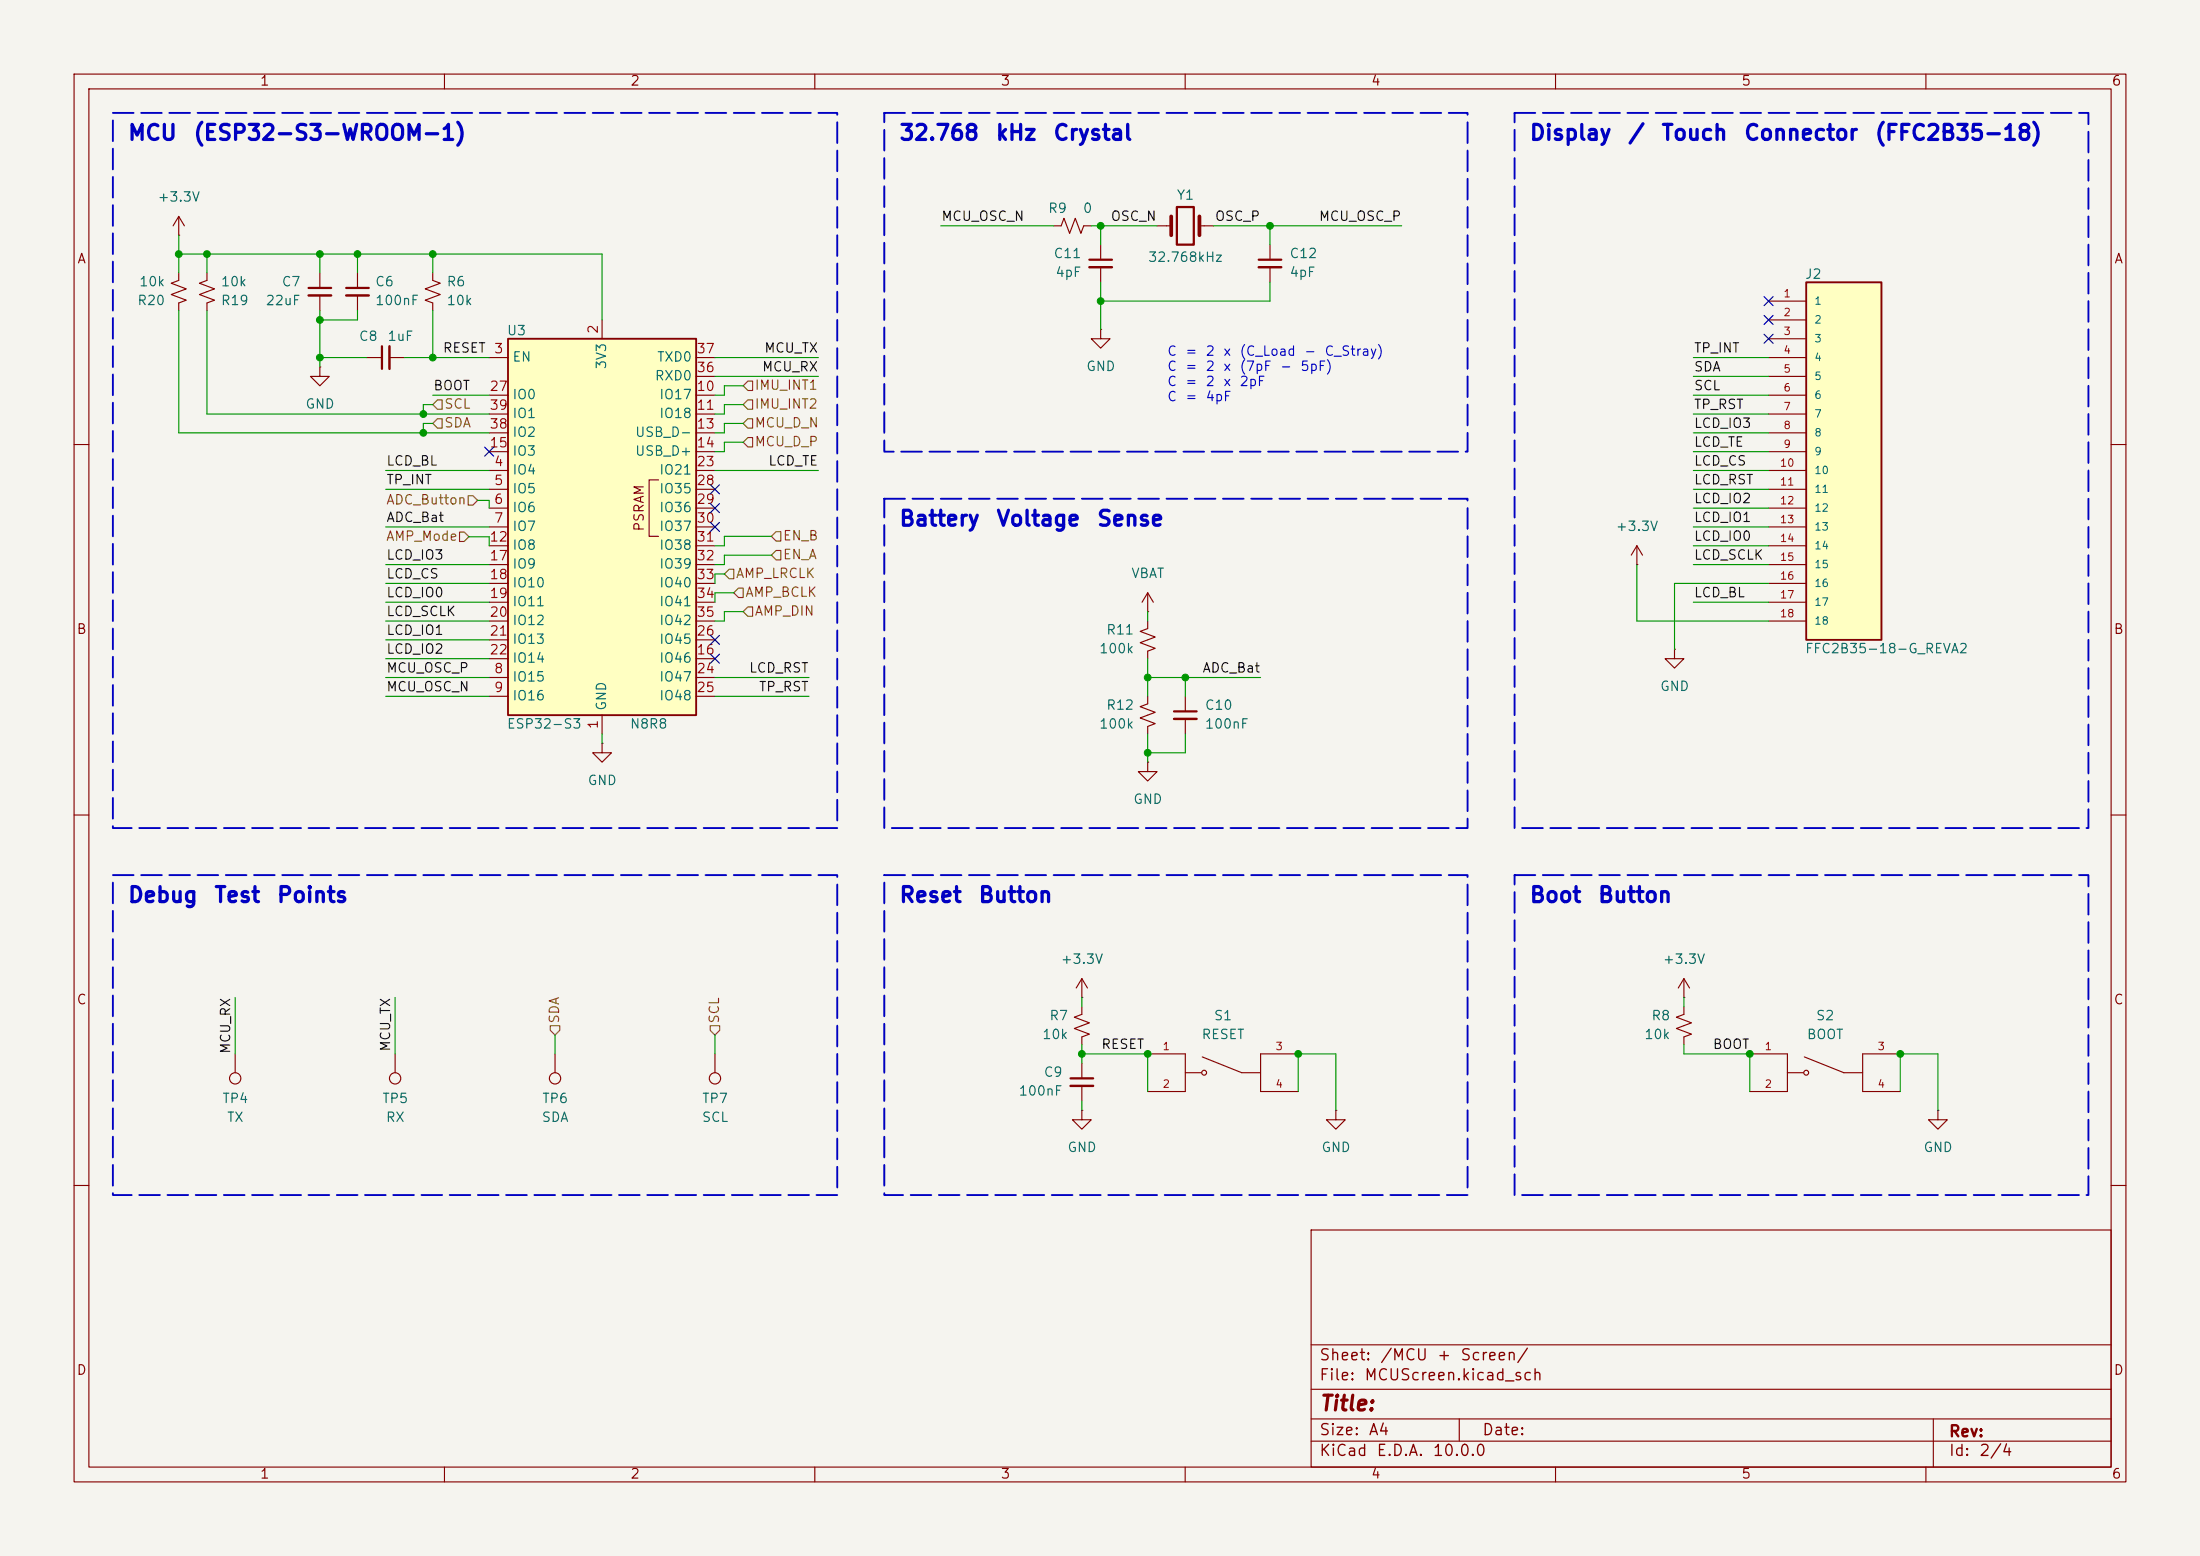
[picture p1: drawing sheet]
<svg xmlns="http://www.w3.org/2000/svg" width="297mm" height="210mm" viewBox="0 0 297 210" stroke-linecap="round" stroke-linejoin="round" font-family="sans-serif">
<path d="M0 0h297v210h-297z" fill="#f5f4ef" stroke="#f5f4ef" stroke-width=".14"/>
<g fill="none" stroke="#840000" stroke-width=".15">
<path d="M10 10h277v190h-277zM12 12h273v186h-273zM60 10v2M110 10v2M160 10v2M210 10v2M260 10v2M43.2 36.8v2.1M43.2 39.9v2M142.2 30.5h1.1l.3-1 .8 2 .8-2 .7 2 .4-1h1M156.2 30.5h1.9M161.9 30.5h1.9"/>
<path d="M171.4 33v2.1M171.4 36.1v2M148.6 44.5v1.2h1.3l-1.3 1.3-1.3-1.3h1.3M148.6 44.5h.1M10 60h2M285 60h2M10 110h2M285 110h2M96.5 142.2v2.6M236.2 142.2h5.1v5.1h-5.1M241.3 144.8h2.2M243.6 142.6l5.3 2.2h2.6"/>
<path d="M256.5 142.2h-5v5.1h5M261.6 149.9v1.2h-1.3l1.3 1.3 1.3-1.3h-1.3M261.6 149.9h.1M10 160h2M177 166h108v32h-108zM285 160h2M60 198v2M110 198v2M160 198v2M177 194.5h108M177 191.5h108M177 187.5h108"/>
<path d="M177 181.5h108M197 191.5v3M210 198v2M260 198v2M261 191.5v6.5"/>
<circle cx="96.5" cy="145.5" r=".76"/>
<circle cx="243.8" cy="144.8" r=".33"/>
</g>
<path d="M41.7 38.9h3M158.9 27.9h2.3v5.1h-2.3zM169.9 35.1h3.1" fill="none" stroke="#840000" stroke-width=".3"/>
<path d="M41.7 39.9h3M169.9 36.1h3.1" fill="none" stroke="#840000" stroke-width=".33"/>
<path d="M158.1 29.2v2.6M161.9 29.2v2.6" fill="none" stroke="#840000" stroke-width=".51"/>
<path d="M243.8 38.1h10.2v48.3h-10.2z" fill="#ffffc2"/>
<path d="M243.8 38.1h10.2v48.3h-10.2z" fill="none" stroke="#840000" stroke-width=".25"/>
<g fill="none" stroke="#840000" stroke-width=".15">
<path d="M148.6 33v2.1M148.6 36.1v2M238.8 40.6h5M238.8 43.2h5M238.8 45.7h5M238.8 48.3h5M238.8 50.8h5M238.8 53.3h5M238.8 55.9h5M238.8 58.4h5M221 76.2h.1M221 73.7l-.8 1.2"/>
<path d="M221 73.7l.7 1.2M221 73.7v2.5M238.8 61h5M238.8 63.5h5M238.8 66h5M238.8 68.6h5M238.8 71.1h5M238.8 73.7h5M238.8 76.2h5M238.8 78.7h5M154.9 83.8v1l-1 .4 2.1 .8-2.1 .7 2.1 .8-1.1 .4v1M154.9 82.6h.1"/>
<path d="M154.9 94v1l-1 .4 2.1 .7-2.1 .8 2.1 .8-1.1 .3v1.1M154.9 80v2.6M154.9 80l.8 1.3M154.9 80l-.7 1.3M160 94v2M160 97v2.1M226.1 87.6v1.3h-1.3l1.3 1.3 1.2-1.3h-1.2M226.1 87.6h.1M238.8 81.3h5M238.8 83.8h5M81.3 100.3v1.3h1.2l-1.2 1.3-1.3-1.3h1.3M81.3 100.3h.1"/>
<path d="M154.9 102.9v1.2h1.3l-1.3 1.3-1.2-1.3h1.2M154.9 102.9h.1M146 135.9v1l-1 .4 2.1 .7-2.1 .8 2.1 .8-1.1 .4v1M146 134.6h.1M146 132.1v2.5M146 132.1l-.7 1.3M146 132.1l.8 1.3M227.3 135.9v1l-1 .4 2 .7-2 .8 2 .8-1 .4v1M227.3 134.6h.1M227.3 132.1v2.5M227.3 132.1l-.7 1.3M227.3 132.1l.8 1.3"/>
<path d="M31.7 142.2v2.6M53.3 142.2v2.6M74.9 142.2v2.6M146 149.9v1.2h-1.2l1.2 1.3 1.3-1.3h-1.3M146 149.9h.1M146 143.5v2M146 146.6v2M154.9 142.2h5.1v5.1h-5.1M160 144.8h2.2M162.3 142.6l5.3 2.2h2.6M175.3 142.2h-5.1v5.1h5.1M180.3 149.9v1.2h-1.2l1.2 1.3 1.3-1.3h-1.3"/>
<path d="M180.3 149.9h.1"/>
<circle cx="31.7" cy="145.5" r=".76"/>
<circle cx="53.3" cy="145.5" r=".76"/>
<circle cx="74.9" cy="145.5" r=".76"/>
<circle cx="162.6" cy="144.8" r=".33"/>
</g>
<path d="M147.1 35.1h3M158.5 96h3M144.5 145.5h3.1" fill="none" stroke="#840000" stroke-width=".3"/>
<path d="M147.1 36.1h3M158.5 97h3M144.5 146.6h3.1" fill="none" stroke="#840000" stroke-width=".33"/>
<path d="M68.6 45.7h25.4v50.8h-25.4z" fill="#ffffc2"/>
<path d="M68.6 45.7h25.4v50.8h-25.4z" fill="none" stroke="#840000" stroke-width=".25"/>
<g fill="none" stroke="#840000" stroke-width=".15">
<path d="M24.1 31.8h.1M24.1 36.8v1l-1 .4 2 .8-2 .8 2 .7-1 .4v1M24.1 29.2l-.7 1.3M24.1 29.2l.8 1.3M24.1 29.2v2.6M27.9 36.8v1l-1 .4 2.1 .8-2.1 .8 2.1 .7-1.1 .4v1M48.3 36.8v2.1M48.3 39.9v2M58.4 36.8v1l1 .4-2 .8 2 .8-2 .7 1 .4v1M43.2 49.5v1.3h1.2l-1.2 1.3-1.3-1.3h1.3M43.2 49.5h.1M49.5 48.3h2.1"/>
<path d="M52.6 48.3h2M66 48.3h2.6M66 53.3h2.6M66 55.9h2.6M66 58.4h2.6M81.3 43.2v2.5M94 48.3h2.5M94 53.3h2.5M94 55.9h2.5M94 58.4h2.5M94 50.8h2.5M66 63.5h2.6"/>
<path d="M66 66h2.6M66 68.6h2.6M66 71.1h2.6M66 73.7h2.6M66 61h2.6M66 76.2h2.6M66 78.7h2.6M88.9 64.8h-1.3v7.6h1.3M94 63.5h2.5M94 66h2.5M94 68.6h2.5M94 71.1h2.5"/>
<path d="M94 73.7h2.5M94 61h2.5M94 76.2h2.5M94 78.7h2.5M66 91.4h2.6M66 94h2.6M66 88.9h2.6M66 81.3h2.6M66 83.8h2.6M66 86.4h2.6M81.3 96.5v2.6M94 91.4h2.5"/>
<path d="M94 94h2.5M94 88.9h2.5M94 81.3h2.5M94 83.8h2.5M94 86.4h2.5"/>
</g>
<path d="M46.7 38.9h3.1M51.6 46.7v3.1" fill="none" stroke="#840000" stroke-width=".3"/>
<path d="M46.7 39.9h3.1M52.6 46.7v3.1" fill="none" stroke="#840000" stroke-width=".33"/>
<g fill="none" stroke="#725600" stroke-width=".15">
<path d="M59.1 56.5h.6v1.3h-.6l-.7-.6zM59.1 54h.6v1.2h-.6l-.7-.6zM100.3 59.7l.7-.6h.6v1.2h-.6zM101 56.5h.6v1.3h-.6l-.7-.6zM101 54h.6v1.2h-.6l-.7-.6zM101 51.4h.6v1.3h-.6l-.7-.6zM62 71.8h.7l.6 .6-.6 .7h-.7zM63.2 66.9h.6l.7 .6-.7 .7h-.6zM98.4 76.8h.7v1.3h-.7l-.6-.6zM104.8 71.8h.6v1.2h-.6l-.7-.6zM104.8 74.3h.6v1.3h-.6l-.7-.7zM99.1 80l.6-.6h.6v1.2h-.6z"/>
<path d="M100.3 82.6l.7-.7h.6v1.3h-.6zM74.3 138.4h1.3v.7l-.7 .6-.6-.6zM95.9 138.4h1.3v.7l-.7 .6-.6-.6z"/>
</g>
<g fill="none" stroke="#009600" stroke-width=".15">
<path d="M24.1 34.3h57.2v8.9M24.1 31.8v5M27.9 34.3v2.5M43.2 34.3v2.5M48.3 34.3v2.5M58.4 34.3v2.5M127 30.5h15.2M147.3 30.5h8.9M148.6 30.5v2.5M148.6 38.1v6.4M163.8 30.5h25.4M171.4 30.5v2.5"/>
<path d="M171.4 38.1v2.5h-22.8M24.1 41.9v16.5h41.9M27.9 41.9v14h38.1M43.2 48.3h6.3M43.2 41.9v7.6M48.3 41.9v1.3h-5.1M54.6 48.3h11.4M58.4 53.3h7.6M58.4 54.6h-1.3v1.3M58.4 57.2h-1.3v1.2M58.4 41.9v6.4M96.5 50.8h14"/>
<path d="M96.5 48.3h14M100.3 52.1h-2.5v1.2h-1.3M100.3 54.6h-2.5v1.3h-1.3M100.3 57.2h-2.5v1.2h-1.3M100.3 59.7h-2.5v1.3h-1.3M228.6 50.8h10.2M228.6 53.3h10.2M228.6 58.4h10.2M228.6 48.3h10.2M228.6 55.9h10.2M52.1 78.7h13.9M52.1 76.2h13.9"/>
<path d="M52.1 71.1h13.9M52.1 63.5h13.9M52.1 66h13.9M63.3 72.4h2.7v1.3M64.5 67.5h1.5v1.1M96.5 63.5h14M97.8 77.5h-1.3v1.2M104.1 72.4h-6.3v1.3h-1.3M104.1 74.9h-6.3v1.3h-1.3M221 76.2v7.6h17.8M228.6 76.2h10.2M228.6 61h10.2"/>
<path d="M228.6 71.1h10.2M228.6 73.7h10.2M228.6 63.5h10.2M228.6 66h10.2M228.6 68.6h10.2M238.8 78.7h-12.7v8.9M52.1 94h13.9M52.1 83.8h13.9M52.1 81.3h13.9M52.1 88.9h13.9M52.1 91.4h13.9M52.1 86.4h13.9"/>
<path d="M81.3 99.1v1.2M96.5 94h12.7M96.5 91.4h12.7M99.1 80h-2.6v1.3M100.3 82.6h-2.5v1.2h-1.3M154.9 91.4h15.3M154.9 82.6v1.2M154.9 88.9v5.1M154.9 99.1v3.8M160 91.4v2.6M160 99.1v2.5h-5.1M228.6 81.3h10.2"/>
<path d="M31.7 134.6v7.6M53.3 134.6v7.6M74.9 139.7v2.5M96.5 139.7v2.5M146 134.6v1.3M227.3 134.6v1.3M146 142.2h8.9v5.1M146 141v2.5M146 148.6v1.3M175.3 147.3v-5.1h5v7.7M227.3 141v1.2h8.9v5.1M256.5 147.3v-5.1h5.1v7.7"/>
</g>
<g fill="none" stroke="#000084" stroke-width=".15">
<path d="M238.2 45.1l1.2 1.2M238.2 42.6l1.2 1.2M238.2 40l1.2 1.2M239.4 45.1l-1.2 1.2M239.4 42.6l-1.2 1.2M239.4 40l-1.2 1.2M65.4 60.4l1.2 1.2M66.6 60.4l-1.2 1.2M95.9 68l1.2 1.2M95.9 65.4l1.2 1.2M95.9 70.5l1.2 1.2M97.1 68l-1.2 1.2"/>
<path d="M97.1 65.4l-1.2 1.2M97.1 70.5l-1.2 1.2M95.9 88.3l1.2 1.2M95.9 85.8l1.2 1.2M97.1 88.3l-1.2 1.2M97.1 85.8l-1.2 1.2"/>
</g>
<path d="M15.2 15.2h97.8v96.6h-97.8zM119.4 15.2h78.7v45.8h-78.7zM204.5 15.2h77.4v96.6h-77.4zM119.4 67.3h78.7v44.5h-78.7zM15.2 118.1h97.8v43.2h-97.8zM119.4 118.1h78.7v43.2h-78.7zM204.5 118.1h77.4v43.2h-77.4z" fill="none" stroke="#0000c2" stroke-width=".25" stroke-dasharray="2.8 1"/>
<g fill="#009600" stroke="#009600" stroke-width=".14">
<circle cx="256.5" cy="142.2" r=".46"/>
<circle cx="236.2" cy="142.2" r=".46"/>
<circle cx="57.1" cy="55.9" r=".46"/>
<circle cx="57.1" cy="58.4" r=".46"/>
<circle cx="43.2" cy="34.3" r=".46"/>
<circle cx="58.4" cy="34.3" r=".46"/>
<circle cx="24.1" cy="34.3" r=".46"/>
<circle cx="27.9" cy="34.3" r=".46"/>
<circle cx="43.2" cy="48.3" r=".46"/>
<circle cx="43.2" cy="43.2" r=".46"/>
<circle cx="58.4" cy="48.3" r=".46"/>
<circle cx="48.3" cy="34.3" r=".46"/>
<circle cx="148.6" cy="40.6" r=".46"/>
<circle cx="171.4" cy="30.5" r=".46"/>
<circle cx="148.6" cy="30.5" r=".46"/>
<circle cx="154.9" cy="142.2" r=".46"/>
<circle cx="146" cy="142.2" r=".46"/>
<circle cx="154.9" cy="101.6" r=".46"/>
<circle cx="154.9" cy="91.4" r=".46"/>
<circle cx="175.3" cy="142.2" r=".46"/>
<circle cx="160" cy="91.4" r=".46"/>
</g>
<g font-size="2" fill="#0000c2">
<text x="17.1" y="19.4">MCU</text>
<text x="26" y="19.4">(ESP32-S3-WROOM-1)</text>
<text x="121.3" y="19.4">32.768</text>
<text x="134.3" y="19.4">kHz</text>
<text x="142.1" y="19.4">Crystal</text>
<text x="206.4" y="19.4">Display</text>
<text x="219.7" y="19.4">/</text>
<text x="224.2" y="19.4">Touch</text>
<text x="235.3" y="19.4">Connector</text>
<text x="253" y="19.4">(FFC2B35-18)</text>
<text x="121.3" y="71.5">Battery</text>
<text x="134.4" y="71.5">Voltage</text>
<text x="148" y="71.5">Sense</text>
<text x="17.1" y="122.3">Debug</text>
<text x="28.8" y="122.3">Test</text>
<text x="37.3" y="122.3">Points</text>
<text x="121.3" y="122.3">Reset</text>
<text x="132" y="122.3">Button</text>
<text x="206.4" y="122.3">Boot</text>
<text x="215.6" y="122.3">Button</text>
</g>
<text font-size="2" fill="#840000" x="178" y="190.9">Title:</text>
<g font-size="1.5" fill="#840000">
<text x="178" y="184">Sheet:</text>
<text x="186.2" y="184">/MCU</text>
<text x="193.9" y="184">+</text>
<text x="197" y="184">Screen/</text>
<text x="178" y="186.7">File:</text>
<text x="184.1" y="186.7">MCUScreen.kicad_sch</text>
<text x="178" y="196.9">KiCad</text>
<text x="178" y="194.1">Size:</text>
<text x="184.7" y="194.1">A4</text>
<text x="185.7" y="196.9">E.D.A.</text>
<text x="193.3" y="196.9">10.0.0</text>
<text x="200" y="194.1">Date:</text>
<text x="263" y="194.3">Rev:</text>
<text x="263" y="196.9">Id:</text>
<text x="267.1" y="196.9">2/4</text>
</g>
<g font-size="1.3" fill="#840000">
<text x="35" y="11.9">1</text>
<text x="85" y="11.9">2</text>
<text x="135" y="11.9">3</text>
<text x="185" y="11.9">4</text>
<text x="235" y="11.9">5</text>
<text x="285" y="11.9">6</text>
<text x="10.3" y="35.9">A</text>
<text x="285.3" y="35.9">A</text>
<text x="87.2" y="71.8" transform="rotate(-90 87.2 71.8)">PSRAM</text>
<text x="10.3" y="85.9">B</text>
<text x="285.3" y="85.9">B</text>
<text x="10.3" y="135.9">C</text>
<text x="285.3" y="135.9">C</text>
<text x="10.3" y="185.9">D</text>
<text x="285.3" y="185.9">D</text>
<text x="35" y="199.9">1</text>
<text x="85" y="199.9">2</text>
<text x="135" y="199.9">3</text>
<text x="185" y="199.9">4</text>
<text x="235" y="199.9">5</text>
<text x="285" y="199.9">6</text>
</g>
<g font-size="1.3" fill="#006464">
<text x="21.2" y="27.5">+3.3V</text>
<text x="141.4" y="29.1">R9</text>
<text x="146.1" y="29.1">0</text>
<text x="158.8" y="27.3">Y1</text>
<text x="142.1" y="35.2">C11</text>
<text x="154.9" y="35.7">32.768kHz</text>
<text x="174" y="35.2">C12</text>
<text x="18.5" y="41.5">R20</text>
<text x="18.7" y="39">10k</text>
<text x="29.7" y="39">10k</text>
<text x="29.7" y="41.5">R19</text>
<text x="35.8" y="41.5">22uF</text>
<text x="37.9" y="39">C7</text>
<text x="50.6" y="39">C6</text>
<text x="50.6" y="41.5">100nF</text>
<text x="60.2" y="39">R6</text>
<text x="60.2" y="41.5">10k</text>
<text x="142.4" y="37.7">4pF</text>
<text x="174" y="37.7">4pF</text>
<text x="243.6" y="37.9">J2</text>
<text x="48.4" y="46.3">C8</text>
<text x="52.2" y="46.3">1uF</text>
<text x="68.3" y="45.6">U3</text>
<text x="69.1" y="49.1">EN</text>
<text x="82.1" y="49.9" transform="rotate(-90 82.1 49.9)">3V3</text>
<text x="88.3" y="51.7">RXD0</text>
<text x="88.6" y="49.1">TXD0</text>
<text x="146.6" y="50.4">GND</text>
<text x="41.1" y="55.5">GND</text>
<text x="69.1" y="54.2">IO0</text>
<text x="69.1" y="59.3">IO2</text>
<text x="69.1" y="56.7">IO1</text>
<text x="85.6" y="59.3">USB_D-</text>
<text x="88.9" y="54.2">IO17</text>
<text x="88.9" y="56.7">IO18</text>
<text x="69.1" y="64.4">IO4</text>
<text x="69.1" y="61.8">IO3</text>
<text x="85.6" y="61.8">USB_D+</text>
<text x="88.9" y="64.4">IO21</text>
<text x="69.1" y="66.9">IO5</text>
<text x="69.1" y="69.4">IO6</text>
<text x="69.1" y="72">IO7</text>
<text x="88.9" y="66.9">IO35</text>
<text x="88.9" y="69.4">IO36</text>
<text x="88.9" y="72">IO37</text>
<text x="218" y="72">+3.3V</text>
<text x="69.1" y="74.5">IO8</text>
<text x="69.1" y="77.1">IO9</text>
<text x="88.9" y="74.5">IO38</text>
<text x="88.9" y="77.1">IO39</text>
<text x="69.1" y="79.6">IO10</text>
<text x="69.1" y="82.1">IO11</text>
<text x="88.9" y="79.6">IO40</text>
<text x="88.9" y="82.1">IO41</text>
<text x="152.6" y="78.3">VBAT</text>
<text x="69.1" y="84.7">IO12</text>
<text x="69.1" y="87.2">IO13</text>
<text x="69.1" y="89.8">IO14</text>
<text x="88.9" y="89.8">IO46</text>
<text x="88.9" y="87.2">IO45</text>
<text x="88.9" y="84.7">IO42</text>
<text x="148.3" y="88.5">100k</text>
<text x="149.3" y="86">R11</text>
<text x="243.6" y="88.5">FFC2B35-18-G_REVA2</text>
<text x="69.1" y="92.3">IO15</text>
<text x="69.1" y="94.8">IO16</text>
<text x="88.9" y="92.3">IO47</text>
<text x="88.9" y="94.8">IO48</text>
<text x="224" y="93.6">GND</text>
<text x="68.3" y="98.7">ESP32-S3</text>
<text x="82.1" y="96" transform="rotate(-90 82.1 96)">GND</text>
<text x="85" y="98.7">N8R8</text>
<text x="148.3" y="98.7">100k</text>
<text x="149.3" y="96.1">R12</text>
<text x="162.6" y="98.7">100nF</text>
<text x="162.6" y="96.1">C10</text>
<text x="79.2" y="106.3">GND</text>
<text x="152.9" y="108.8">GND</text>
<text x="143.1" y="130.4">+3.3V</text>
<text x="224.4" y="130.4">+3.3V</text>
<text x="140.6" y="140.6">10k</text>
<text x="141.6" y="138">R7</text>
<text x="162.1" y="140.6">RESET</text>
<text x="163.8" y="138">S1</text>
<text x="221.9" y="140.6">10k</text>
<text x="222.9" y="138">R8</text>
<text x="243.8" y="140.6">BOOT</text>
<text x="245.1" y="138">S2</text>
<text x="29.9" y="149.2">TP4</text>
<text x="51.5" y="149.2">TP5</text>
<text x="73.1" y="149.2">TP6</text>
<text x="94.7" y="149.2">TP7</text>
<text x="137.4" y="148.2">100nF</text>
<text x="140.8" y="145.6">C9</text>
<text x="30.6" y="151.7">TX</text>
<text x="52" y="151.7">RX</text>
<text x="73" y="151.7">SDA</text>
<text x="94.7" y="151.7">SCL</text>
<text x="144" y="155.8">GND</text>
<text x="178.3" y="155.8">GND</text>
<text x="259.6" y="155.8">GND</text>
</g>
<g font-size="1.3" fill="#0f0f0f">
<text x="127" y="30.1">MCU_OSC_N</text>
<text x="149.9" y="30.1">OSC_N</text>
<text x="163.9" y="30.1">OSC_P</text>
<text x="178" y="30.1">MCU_OSC_P</text>
<text x="59.7" y="47.9">RESET</text>
<text x="103.1" y="47.9">MCU_TX</text>
<text x="228.6" y="47.9">TP_INT</text>
<text x="58.4" y="53">BOOT</text>
<text x="102.8" y="50.5">MCU_RX</text>
<text x="228.6" y="50.5">SDA</text>
<text x="228.6" y="53">SCL</text>
<text x="228.6" y="55.5">TP_RST</text>
<text x="228.6" y="58.1">LCD_IO3</text>
<text x="52.1" y="63.2">LCD_BL</text>
<text x="52.1" y="65.7">TP_INT</text>
<text x="103.6" y="63.2">LCD_TE</text>
<text x="228.6" y="65.7">LCD_RST</text>
<text x="228.6" y="60.6">LCD_TE</text>
<text x="228.6" y="63.2">LCD_CS</text>
<text x="52.1" y="70.8">ADC_Bat</text>
<text x="228.6" y="70.8">LCD_IO1</text>
<text x="228.6" y="68.2">LCD_IO2</text>
<text x="52.1" y="75.9">LCD_IO3</text>
<text x="228.6" y="75.9">LCD_SCLK</text>
<text x="228.6" y="73.3">LCD_IO0</text>
<text x="52.1" y="80.9">LCD_IO0</text>
<text x="52.1" y="78.4">LCD_CS</text>
<text x="52.1" y="83.5">LCD_SCLK</text>
<text x="228.6" y="80.9">LCD_BL</text>
<text x="52.1" y="88.6">LCD_IO2</text>
<text x="52.1" y="86">LCD_IO1</text>
<text x="52.1" y="91.1">MCU_OSC_P</text>
<text x="52.1" y="93.6">MCU_OSC_N</text>
<text x="101" y="91.1">LCD_RST</text>
<text x="102.4" y="93.6">TP_RST</text>
<text x="162.2" y="91.1">ADC_Bat</text>
<text x="31.4" y="142.3" transform="rotate(-90 31.4 142.3)">MCU_RX</text>
<text x="53" y="142" transform="rotate(-90 53 142)">MCU_TX</text>
<text x="148.6" y="141.9">RESET</text>
<text x="231.1" y="141.9">BOOT</text>
</g>
<g font-size="1.3" fill="#a90000">
<text x="81" y="45.2" transform="rotate(-90 81 45.2)">2</text>
<text x="66" y="53.1">27</text>
<text x="66.6" y="48">3</text>
<text x="93.9" y="53.1">10</text>
<text x="93.9" y="50.5">36</text>
<text x="93.9" y="48">37</text>
<text x="66" y="58.2">38</text>
<text x="66" y="55.6">39</text>
<text x="93.9" y="55.6">11</text>
<text x="93.9" y="58.2">13</text>
<text x="66" y="60.7">15</text>
<text x="66.6" y="63.2">4</text>
<text x="66.6" y="65.8">5</text>
<text x="93.9" y="60.7">14</text>
<text x="93.9" y="63.2">23</text>
<text x="93.9" y="65.8">28</text>
<text x="66.6" y="68.3">6</text>
<text x="66.6" y="70.9">7</text>
<text x="93.9" y="68.3">29</text>
<text x="93.9" y="70.9">30</text>
<text x="66" y="73.4">12</text>
<text x="66" y="75.9">17</text>
<text x="93.9" y="73.4">31</text>
<text x="93.9" y="75.9">32</text>
<text x="66" y="78.5">18</text>
<text x="66" y="81">19</text>
<text x="66" y="83.6">20</text>
<text x="93.9" y="78.5">33</text>
<text x="93.9" y="81">34</text>
<text x="93.9" y="83.6">35</text>
<text x="66" y="86.1">21</text>
<text x="66" y="88.6">22</text>
<text x="93.9" y="88.6">16</text>
<text x="93.9" y="86.1">26</text>
<text x="66.6" y="91.2">8</text>
<text x="66.6" y="93.7">9</text>
<text x="93.9" y="91.2">24</text>
<text x="93.9" y="93.7">25</text>
<text x="81" y="98.5" transform="rotate(-90 81 98.5)">1</text>
</g>
<g font-size="1.3" fill="#725600">
<text x="101.8" y="52.9">IMU_INT1</text>
<text x="59.9" y="58">SDA</text>
<text x="59.9" y="55.5">SCL</text>
<text x="101.8" y="58">MCU_D_N</text>
<text x="101.8" y="55.5">IMU_INT2</text>
<text x="101.8" y="60.6">MCU_D_P</text>
<text x="52" y="68.4">ADC_Button</text>
<text x="52" y="73.3">AMP_Mode</text>
<text x="105.6" y="73.3">EN_B</text>
<text x="105.6" y="75.8">EN_A</text>
<text x="99.3" y="78.3">AMP_LRCLK</text>
<text x="100.5" y="80.9">AMP_BCLK</text>
<text x="101.8" y="83.4">AMP_DIN</text>
<text x="75.8" y="138.2" transform="rotate(-90 75.8 138.2)">SDA</text>
<text x="97.4" y="138.2" transform="rotate(-90 97.4 138.2)">SCL</text>
</g>
<g font-size="1.3" fill="#0000c2">
<text x="157.5" y="48.3">C</text>
<text x="157.5" y="50.4">C</text>
<text x="157.5" y="52.4">C</text>
<text x="159.9" y="48.3">=</text>
<text x="159.9" y="50.4">=</text>
<text x="159.9" y="52.4">=</text>
<text x="162.7" y="48.3">2</text>
<text x="162.7" y="50.4">2</text>
<text x="162.7" y="52.4">2</text>
<text x="165" y="48.3">x</text>
<text x="165" y="50.4">x</text>
<text x="165" y="52.4">x</text>
<text x="167.2" y="48.3">(C_Load</text>
<text x="167.2" y="50.4">(7pF</text>
<text x="167.2" y="52.4">2pF</text>
<text x="172.7" y="50.4">-</text>
<text x="175.5" y="50.4">5pF)</text>
<text x="176" y="48.3">-</text>
<text x="178.7" y="48.3">C_Stray)</text>
<text x="157.5" y="54.5">C</text>
<text x="159.9" y="54.5">=</text>
<text x="162.7" y="54.5">4pF</text>
</g>
<g font-size="1" fill="#a90000">
<text x="240.7" y="40.4">1</text>
<text x="240.7" y="42.9">2</text>
<text x="240.7" y="45.5">3</text>
<text x="240.7" y="48">4</text>
<text x="240.7" y="50.5">5</text>
<text x="240.7" y="53.1">6</text>
<text x="240.7" y="55.6">7</text>
<text x="240.7" y="58.2">8</text>
<text x="240.2" y="63.2">10</text>
<text x="240.2" y="65.8">11</text>
<text x="240.7" y="60.7">9</text>
<text x="240.2" y="68.3">12</text>
<text x="240.2" y="70.9">13</text>
<text x="240.2" y="73.4">14</text>
<text x="240.2" y="75.9">15</text>
<text x="240.2" y="78.5">16</text>
<text x="240.2" y="81">17</text>
<text x="240.2" y="83.6">18</text>
<text x="156.9" y="142">1</text>
<text x="172.1" y="142">3</text>
<text x="238.1" y="142">1</text>
<text x="253.4" y="142">3</text>
<text x="156.9" y="147.1">2</text>
<text x="172.1" y="147.1">4</text>
<text x="238.1" y="147.1">2</text>
<text x="253.4" y="147.1">4</text>
</g>
<g font-size="1" fill="#006464">
<text x="244.9" y="41.4">1</text>
<text x="244.9" y="43.9">2</text>
<text x="244.9" y="46.5">3</text>
<text x="244.9" y="49">4</text>
<text x="244.9" y="51.5">5</text>
<text x="244.9" y="54.1">6</text>
<text x="244.9" y="56.6">7</text>
<text x="244.9" y="59.2">8</text>
<text x="244.9" y="61.7">9</text>
<text x="244.9" y="64.2">10</text>
<text x="244.9" y="66.8">11</text>
<text x="244.9" y="69.3">12</text>
<text x="244.9" y="71.9">13</text>
<text x="244.9" y="74.4">14</text>
<text x="244.9" y="76.9">15</text>
<text x="244.9" y="79.5">16</text>
<text x="244.9" y="82">17</text>
<text x="244.9" y="84.6">18</text>
</g>
</svg>
